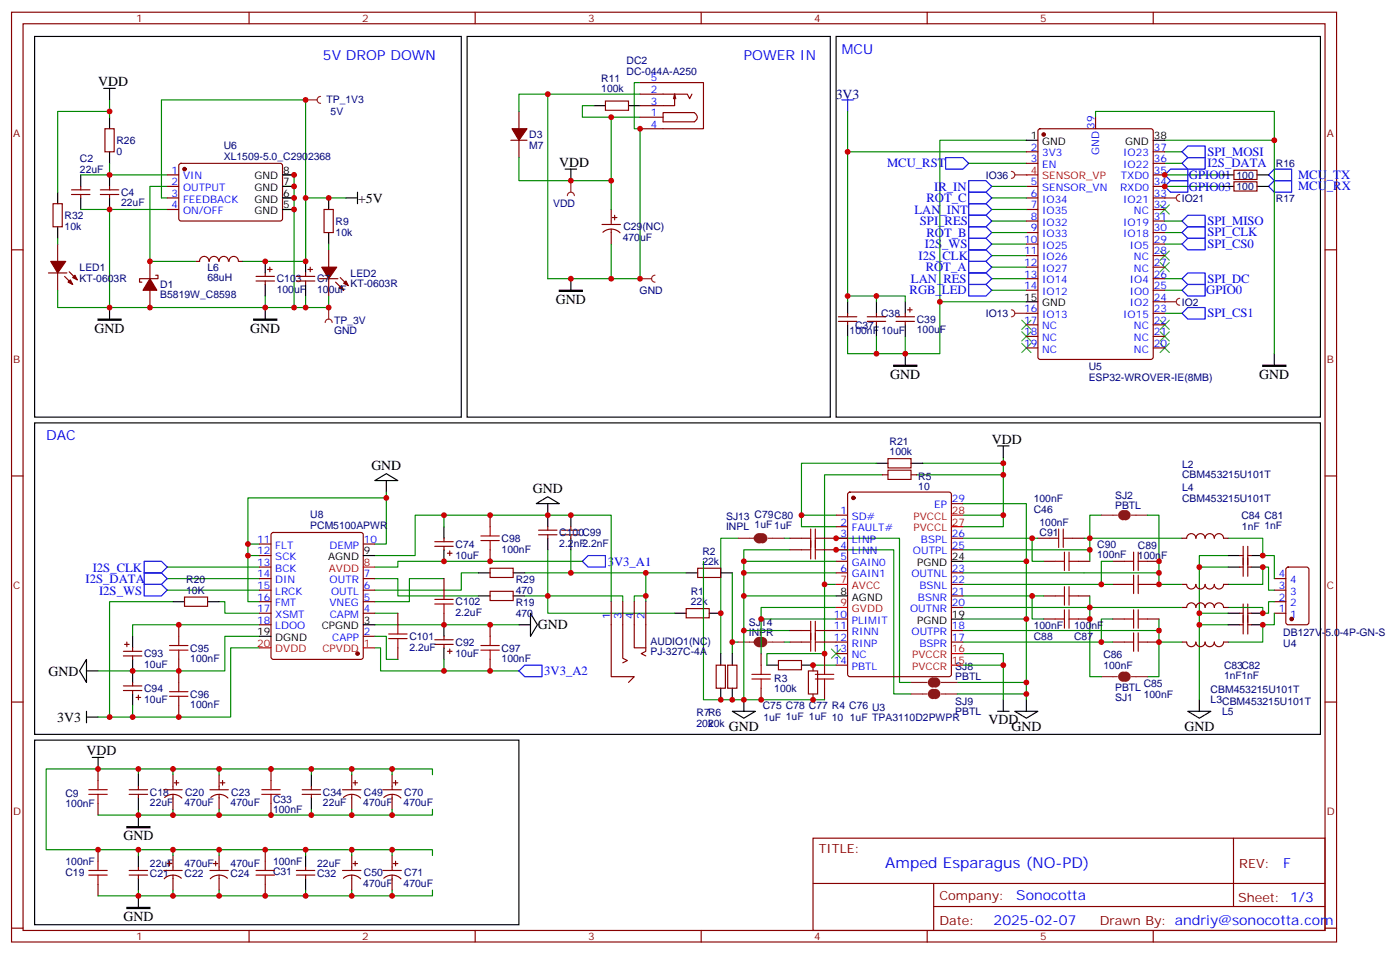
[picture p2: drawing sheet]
<svg xmlns="http://www.w3.org/2000/svg" width="428mm" height="292mm" viewBox="0 0 428 292" stroke-linecap="round" stroke-linejoin="round" font-family="sans-serif">
<g fill="none" stroke="#870000" stroke-width=".35">
<path d="M3.5 3.7h405.4v284.4h-405.4zM7.1 7.3h398.2v277.3h-398.2zM76.2 3.7v3.6M145.3 3.7v3.6M214.5 3.7v3.6M283.6 3.7v3.6M352.8 3.7v3.6M158.7 34.1v5.3M185.2 30.9h7.1v2.8h-7.1zM21.9 59.5h5.6M21.9 58.1h5.6M24.7 57v1.1"/>
<path d="M24.7 59.5v1M30.7 59.5h5.6M30.7 58.1h5.6M33.5 57v1.1M33.5 59.5v1M156.3 42.9h4.9M158.7 42.9v5.3M3.5 76.4h3.6M60 79.9h1M61.1 79.9a1.41 1.41 0 0 1 1.4-1.5 1.41 1.41 0 0 1 1.4 1.5M64.1 79.9a1.41 1.41 0 0 1 1.4-1.5 1.41 1.41 0 0 1 1.4 1.5M67.1 79.9a1.41 1.41 0 0 1 1.4-1.5 1.41 1.41 0 0 1 1.4 1.5"/>
<path d="M70.1 79.9a1.41 1.41 0 0 1 1.4-1.5 1.41 1.41 0 0 1 1.4 1.5M73 79.9h1.1M184.1 68.7h5.7M184.4 71a3.8 3.8 0 0 1 5.3 .2M187 64.1v4.6M187 70.1v4.5M187.3 66.5h1.4M188 65.8v1.4M405.3 76.4h3.6M3.5 145.6h3.6M405.3 145.6h3.6M3.5 214.7h3.6"/>
<path d="M405.3 214.7h3.6M30 235.2v3.5M52.9 236.9v4.6M53.3 239.4h1.4M54 238.7v1.4M67 236.9v4.6M67.4 239.4h1.4M68.1 238.7v1.4M82.9 235.2v3.5M30 245.7v3.6M30 259.9v3.5M39.5 241.5h5.7"/>
<path d="M39.5 242.9h5.7M42.3 240.5v1M42.3 242.9v1.1M50.1 241.5h5.6M50.4 243.9a3.8 3.8 0 0 1 5.2 .2M52.9 242.9v4.6M64.2 241.5h5.6M64.5 243.9a3.8 3.8 0 0 1 5.2 .2M67 242.9v4.6M81.1 259.9v3.5M82.9 245.7v3.6M92.4 241.5h5.7"/>
<path d="M92.4 242.9h5.7M95.2 240.5v1M95.2 242.9v1.1M248.7 256.3h156.6v28.3h-156.6zM377.3 256.4v20.8M30 270.4v3.6M39.5 266.2h5.7M39.5 267.6h5.7M42.3 265.1v1.1M42.3 267.6v1.1M50.1 266.2h5.6M51.2 264.1h1.4"/>
<path d="M51.9 263.4v1.4M52.9 261.6v4.6M52.9 267.6v4.6M55.5 268.6a3.8 3.8 0 0 0-5.3 .2M64.2 266.2h5.6M65.3 264.1h1.4M66 263.4v1.4M67 261.6v4.6M67 267.6v4.6M69.6 268.6a3.8 3.8 0 0 0-5.3 .2M81.1 270.4v3.6M90.7 266.2h5.6"/>
<path d="M90.7 267.6h5.6M93.5 265.1v1.1M93.5 267.6v1.1M248.7 270.2h156.5M285.6 277.2h119.6M285.6 270.2v14.1M3.5 283.8h3.6M76.2 284.6v3.5M145.3 284.6v3.5M214.5 284.6v3.5M283.6 284.6v3.5M352.8 284.6v3.5"/>
<path d="M405.3 283.8h3.6"/>
</g>
<g fill="none" stroke="#000" stroke-width=".35">
<path d="M10.6 11.1h130.5v116.5h-130.5zM142.9 11.1h111.1v116.5h-111.1zM181.7 32.3h3.5M192.3 32.3h3.5M24.7 53.5v3.5M33.5 53.5v3.5M172.9 51.7h3.5M174.6 51.7v3.5M24.7 60.5v3.6M33.5 60.5v3.6M33.5 94.1v3.5M81.1 94.1v3.5"/>
<path d="M174.6 85.2v3.6M10.6 226.3h148.1v56.5h-148.1zM28.2 231.6h3.5M30 231.6v3.6M42.3 236.9v3.6M95.2 236.9v3.6M42.3 244v3.5M42.3 249.3v3.5M95.2 244v3.5M42.3 261.6v3.5M42.3 268.7v3.5M42.3 274v3.5"/>
<path d="M93.5 261.6v3.5M93.5 268.7v3.5"/>
</g>
<g fill="none" stroke="#008700" stroke-width=".35">
<path d="M33.5 30.6v1.7M167.6 28.8h-8.9v5.3M195.8 25.3h-1.8v14.1h1.8v45.8h-28.2v-56.4h28.2M195.8 35.8h-8.8v19.4M51.2 57h-5.3v22.9h14.1M90 53.5v40.6M158.7 48.2v7h28.3M187 55.2v8.9M33.5 64.1v30h47.6M93.5 60.5v19.4h-19.4M187 74.6v10.6M81.1 90.5v3.6"/>
<path d="M93.5 90.5v3.6h-12.4M42.3 235.2v1.7M52.9 236.9v-1.7h-38.8v24.7h28.2v1.7M52.9 235.2h14.1v1.7M67 235.2h28.2v1.7M42.3 259.9h10.6v1.7M42.3 247.5v1.8M52.9 247.5v1.8h-22.9M52.9 259.9h14.1v1.7M67 247.5v1.8h-14.1M67 259.9h26.5v1.7M95.2 247.5v1.8h-28.2"/>
<path d="M42.3 272.2v1.8h-12.3M52.9 272.2v1.8h-10.6M67 272.2v1.8h-14.1M93.5 272.2v1.8h-26.5"/>
</g>
<path d="M30 97.6h7v.3h-7zM77.6 97.6h7.1v.3h-7.1zM171.1 88.8h7.1v.3h-7.1zM38.8 252.8h7.1v.4h-7.1zM38.8 277.5h7.1v.3h-7.1z" fill="#000" stroke="#000" stroke-width=".35"/>
<path d="M156.6 39.4h4.6l-2.5 3.5z" fill="#870000" stroke="#870000" stroke-width=".35"/>
<g fill="none" stroke="#a10000" stroke-width=".35">
<path d="M30 238.7v2.8M82.9 238.7v2.8M27.2 242.9h5.6M27.2 241.5h5.6M30 242.9v2.8M80.1 242.9h5.6M80.1 241.5h5.6M82.9 242.9v2.8M27.2 266.2h5.6M27.2 267.6h5.6M30 263.4v2.8M30 267.6v2.8"/>
<path d="M78.3 266.2h5.7M78.3 267.6h5.7M81.1 263.4v2.8M81.1 267.6v2.8"/>
</g>
<path d="M195.8 85.2h3.5M200.4 84.2a1.06 1.06 0 0 0-1.1 1 1.06 1.06 0 0 0 1.1 1.1" fill="none" stroke="#8c2424" stroke-width=".35"/>
<circle cx="195.8" cy="85.2" r=".18" fill="#8c2424"/>
<g fill="none" stroke="#00f" stroke-width=".35">
<path d="M257.5 30.6h3.6M259.3 30.6v3.5M289.3 48.2h5.3l1.7 1.8-1.7 1.7h-5.3zM356.3 53.5l1.8-1.8h5.3v3.5h-5.3zM358.1 55.2h5.3v3.6h-5.3l-1.8-1.8zM361.6 46.4l1.8-1.7h5.3v3.5h-5.3zM361.6 50l1.8-1.8h5.3v3.5h-5.3zM388.1 53.5l1.7-1.8h5.3v3.5h-5.3zM389.8 55.2h5.3v3.6h-5.3l-1.7-1.8zM296.3 65.8h5.3l1.8 1.8-1.8 1.8h-5.3zM296.3 76.4h5.3l1.8 1.8-1.8 1.7h-5.3zM296.3 72.9h5.3l1.8 1.7-1.8 1.8h-5.3z"/>
<path d="M296.3 62.3h5.3l1.8 1.8-1.8 1.7h-5.3zM361.6 74.6l1.8-1.7h5.3v3.5h-5.3zM361.6 71.1l1.8-1.7h5.3v3.5h-5.3zM361.6 67.6l1.8-1.8h5.3v3.6h-5.3zM296.3 87h5.3l1.8 1.8-1.8 1.7h-5.3zM296.3 83.5h5.3l1.8 1.7-1.8 1.8h-5.3zM361.6 85.2l1.8-1.7h5.3v3.5h-5.3zM361.6 95.8l1.8-1.7h5.3v3.5h-5.3zM361.6 88.8l1.8-1.8h5.3v3.5h-5.3z"/>
</g>
<g fill="none" stroke="#008700" stroke-width=".35">
<path d="M259.3 34.1v12.3h54.7M335.1 35.8v-1.7h54.7v74.1M24.7 53.5h26.5M86.4 53.5h3.6M86.4 57h3.6M259.3 46.4v45.9M296.3 50h17.7M314 42.9h-26.5v49.4M356.3 46.4h5.3M356.3 53.5h17.6M356.3 57h17.6M356.3 42.9h33.5"/>
<path d="M356.3 50h5.3M24.7 64.1h26.5M49.4 60.5h1.8M86.4 60.5h3.6M86.4 64.1h3.6M303.4 78.2h10.6M303.4 74.6h10.6M303.4 67.6h10.6M303.4 64.1h10.6M356.3 74.6h5.3M356.3 71.1h5.3M356.3 67.6h5.3"/>
<path d="M259.3 90.5h8.8v1.8M268.1 90.5h8.8v1.8M303.4 85.2h10.6M303.4 88.8h10.6M314 92.3h-26.5v15.9h-10.6v-5.3M356.3 85.2h5.3M356.3 88.8h5.3M356.3 95.8h5.3M259.3 102.9v5.3h8.8M268.1 102.9v5.3h8.8"/>
</g>
<g fill="none" stroke="#000" stroke-width=".35">
<path d="M255.8 11.1h148.1v116.5h-148.1zM314 42.9h3.5M352.8 42.9h3.5M373.9 53.5h3.6M373.9 57h3.6M384.5 53.5h3.6M384.5 57h3.6M259.3 92.3v3.5M259.3 99.3v3.6M268.1 92.3v3.5M268.1 99.3v3.6M276.9 92.3v3.5"/>
<path d="M276.9 99.3v3.6M314 92.3h3.5M276.9 108.2v3.5M389.8 108.2v3.5"/>
</g>
<g fill="none" stroke="#870000" stroke-width=".35">
<path d="M317.7 39.6l.5-.2h33.9l.6 .4 .1 69.4-.5 .7h-34.1l-.6-.4-.1-69.4zM335.1 35.8v3.6M314 46.4h3.5M314 50h3.5M314 57h3.5M352.8 46.4h3.5M352.8 50h3.5M352.8 53.5h3.5M352.8 57h3.5M377.5 52.1h7v2.8h-7zM377.5 55.6h7v2.8h-7zM314 60.5h3.5"/>
<path d="M314 64.1h3.5M314 67.6h3.5M314 71.1h3.5M314 74.6h3.5M314 78.2h3.5M352.8 60.5h3.5M352.8 64.1h3.5M352.8 67.6h3.5M352.8 71.1h3.5M352.8 74.6h3.5M352.8 78.2h3.5M256.5 98.3h5.6"/>
<path d="M256.5 96.9h5.6M259.3 95.8v1.1M259.3 98.3v1M265.3 98.3h5.6M265.3 96.9h5.6M268.1 95.8v1.1M268.1 98.3v1M274.1 98.3h5.7M274.1 96.9h5.7M276.9 95.8v1.1M276.9 98.3v1M277.6 94.8h1.4"/>
<path d="M278.3 94.1v1.4M314 81.7h3.5M314 85.2h3.5M314 88.8h3.5M314 95.8h3.5M314 99.3h3.5M352.8 81.7h3.5M352.8 85.2h3.5M352.8 88.8h3.5M352.8 92.3h3.5M352.8 95.8h3.5M352.8 99.3h3.5"/>
<path d="M314 102.9h3.5M314 106.4h3.5M352.8 102.9h3.5M352.8 106.4h3.5"/>
</g>
<g fill="none" stroke="#3c3" stroke-width=".35">
<path d="M354.9 62.7l2.8 2.8M354.9 76.8l2.8 2.8M357.7 62.7l-2.8 2.8M357.7 76.8l-2.8 2.8M312.6 97.9l2.8 2.9M315.4 97.9l-2.8 2.9M354.9 97.9l2.8 2.9M354.9 80.3l2.8 2.8M357.7 97.9l-2.8 2.9M357.7 80.3l-2.8 2.8M312.6 105l2.8 2.8M312.6 101.5l2.8 2.8"/>
<path d="M315.4 105l-2.8 2.8M315.4 101.5l-2.8 2.8M354.9 101.5l2.8 2.8M354.9 105l2.8 2.8M357.7 101.5l-2.8 2.8M357.7 105l-2.8 2.8"/>
</g>
<path d="M273.4 111.7h7.1v.3h-7.1zM386.3 111.7h7v.3h-7z" fill="#000" stroke="#000" stroke-width=".35"/>
<path d="M314 53.5h3.5" fill="none" stroke="#f00" stroke-width=".35"/>
<circle cx="319.3" cy="41.1" r=".53" fill="#870000" stroke="#870000" stroke-width=".35"/>
<path d="M93.5 30.6h3.5M98.1 29.5a1.06 1.06 0 0 0-1.1 1.1 1.06 1.06 0 0 0 1.1 1" fill="none" stroke="#8c2424" stroke-width=".35"/>
<circle cx="93.5" cy="30.6" r=".18" fill="#8c2424"/>
<path d="M100.5 60.5v3.6M100.5 71.1v3.5" fill="none" stroke="#000" stroke-width=".35"/>
<path d="M99.1 64.1h2.9v7h-2.9zM100.5 76.4v5.3M97.7 85.2h5.7M100.5 85.2v5.3M102.7 86.3l2.4 2.5M104.1 84.9l2.4 2.4" fill="none" stroke="#870000" stroke-width=".35"/>
<g fill="#870000" stroke="#870000" stroke-width=".35">
<path d="M103.7 88.1l.7-.8 .7 1.5z"/>
<path d="M105.8 85.9l.7 1.4-1.4-.7z"/>
<path d="M98.4 81.7h4.6l-2.5 3.5z"/>
</g>
<path d="M99.5 98.6a1.06 1.06 0 0 1 1-1 1.06 1.06 0 0 1 1.1 1M100.5 94.1v3.5" fill="none" stroke="#8c2424" stroke-width=".35"/>
<circle cx="100.5" cy="94.1" r=".18" fill="#8c2424"/>
<g fill="none" stroke="#008700" stroke-width=".35">
<path d="M33.5 34.1h-15.9v24.7M33.5 32.3v3.5M181.7 32.3h-3.5v3.5h8.8M33.5 50v3.5M303.4 57h10.6M17.6 72.9v1.7M49.4 60.5v-29.9h44.1v29.9h12.3M93.5 60.5v19.4M100.5 74.6v1.8M17.6 88.8v5.3h15.9M100.5 90.5v3.6h-7M95.2 235.2h12.4v1.7"/>
<path d="M107.6 235.2h12.3v1.7M119.9 235.2h12.4v1.7M93.5 259.9h14.1v1.7M107.6 247.5v1.8h-12.4M107.6 259.9h12.3v1.7M119.9 259.9h12.4v1.7M119.9 247.5v1.8M132.3 247.5v1.8h-24.7M107.6 272.2v1.8h-14.1M119.9 272.2v1.8h-12.3M132.3 272.2v1.8h-12.4"/>
</g>
<path d="M31.7 27h3.6M33.5 27v3.6M33.5 35.8v3.6M17.6 58.8v3.5M33.5 46.4v3.6M17.6 69.4v3.5" fill="none" stroke="#000" stroke-width=".35"/>
<g fill="none" stroke="#870000" stroke-width=".35">
<path d="M32.1 39.4h2.8v7h-2.8zM195.8 25.3h19.4v14.1h-19.4M195.8 28.8h14.5l.7 1.4 .7-1.4M195.8 35.8h7M202.8 34.4h9.6l.3 .3a1.39 1.39 0 0 1 .3 2l-.6 .6h-9.6zM206.4 28.8v3.5h-10.6M206.4 28.8l-.4 1.4M206.4 28.8l.3 1.4M16.2 62.3h2.8v7.1h-2.8zM17.6 74.6v5.3M14.8 83.5h5.7M17.6 83.5v5.3"/>
<path d="M19.8 84.5l2.4 2.5M21.2 83.1l2.4 2.5M389.8 177h3.5M393.6 173.6l.5-.2h5.6l.6 .5 .1 16.5-.5 .6-5.8 .1-.7-.5-.1-16.5zM389.8 187.5h3.5M389.8 184h3.5M389.8 180.5h3.5M107.6 236.9v4.6M107.9 239.4h1.5M108.7 238.7v1.4M119.9 236.9v4.6M120.3 239.4h1.4"/>
<path d="M121 238.7v1.4M104.8 241.5h5.6M105.1 243.9a3.8 3.8 0 0 1 5.2 .2M107.6 242.9v4.6M117.1 241.5h5.7M117.4 243.9a3.8 3.8 0 0 1 5.2 .2M119.9 242.9v4.6M104.8 266.2h5.6M105.1 268.6a3.8 3.8 0 0 1 5.2 .2M107.6 261.6v4.6M107.6 267.6v4.6M107.9 264.1h1.5"/>
<path d="M108.7 263.4v1.4M117.1 266.2h5.7M117.4 268.6a3.8 3.8 0 0 1 5.2 .2M119.9 261.6v4.6M119.9 267.6v4.6M120.3 264.1h1.4M121 263.4v1.4"/>
</g>
<path d="M296.3 55.2h5.3l1.8 1.8-1.8 1.8h-5.3z" fill="none" stroke="#00f" stroke-width=".35"/>
<g fill="#870000" stroke="#870000" stroke-width=".35">
<path d="M20.8 86.3l.7-.7 .7 1.4z"/>
<path d="M22.9 84.2l.7 1.4-1.4-.7z"/>
<path d="M15.5 79.9h4.6l-2.5 3.6z"/>
<circle cx="395.1" cy="189.3" r=".53"/>
</g>
<path d="M309.4 94.8a1.06 1.06 0 0 1 1 1 1.06 1.06 0 0 1-1 1.1M310.4 95.8h3.6" fill="none" stroke="#8c2424" stroke-width=".35"/>
<circle cx="314" cy="95.8" r=".18" fill="#8c2424"/>
<path d="M356.3 92.3h3.5M360.9 91.2a1.06 1.06 0 0 0-1.1 1.1 1.06 1.06 0 0 0 1.1 1" fill="none" stroke="#8c2424" stroke-width=".35"/>
<circle cx="356.3" cy="92.3" r=".18" fill="#8c2424"/>
<path d="M173.6 59.8a1.06 1.06 0 0 1 1-1 1.06 1.06 0 0 1 1.1 1M174.6 55.2v3.6" fill="none" stroke="#8c2424" stroke-width=".35"/>
<circle cx="174.6" cy="55.2" r=".18" fill="#8c2424"/>
<g fill="none" stroke="#870000" stroke-width=".35">
<path d="M45.9 79.9v5.3M45.9 88.8v5.3M47.6 84.2h.7v1h-5.6v1.1h.7M149.9 157.6v3.5M255.8 157.6h3.5M259.5 150.7l.5-.2h30.3l.7 .4v55.3l-.4 .7h-30.6l-.7-.4v-55.3zM269.9 145.2h1.7M271.6 140.3h7.1v2.8h-7.1zM271.6 143.8h7.1v2.8h-7.1zM278.7 145.2h1.8M291 154h3.6M79.4 173.4h3.5"/>
<path d="M79.4 169.9h3.5M79.4 177h3.5M79.4 166.4h3.5M83.1 163l.5-.2h26.8l.5 .2 .2 .5v37.4l-.2 .5-.5 .2h-26.8l-.5-.2-.2-.5v-37.4zM111.1 177h3.6M111.1 166.4h3.6M133 167.1h5.6M133 165.7h5.6M135.8 164.6v1.1M135.8 167.1v1M135.8 177v3.5M136.9 169.2h1.4"/>
<path d="M137.6 168.5v1.4M149.9 173.8h7.1v2.8h-7.1zM149.9 168.1v3.6M164.7 163.5h5.7M164.7 162.1h5.7M167.6 161.1v1M167.6 163.5v1.1M171.8 163.5h5.6M171.8 162.1h5.6M174.6 161.1v1M174.6 163.5v1.1M213.4 173.8h7.1v2.8h-7.1z"/>
<path d="M241.7 164.6h3.5M241.7 168.1h3.5M252.2 164.6h7.1M252.2 168.1h7.1M255.8 171.7h3.5M255.8 161.1h3.5M255.8 175.2h3.5M291 164.6h3.6M291 168.1h3.6M291 178.7h3.6M291 175.2h3.6M317.5 164.6h3.5"/>
<path d="M319.3 171.7h3.5M328.1 164.6h3.5M329.8 171.7h3.6M340.4 178.7h3.6M340.4 171.7h3.6M351 178.7h3.5M351 171.7h3.5M379.2 173.4h1.1M379.2 169.9h1.1M380.3 167.1v9.1M381.7 167.1v9.1M381.7 173.4h1.1"/>
<path d="M381.7 169.9h1.1M37.7 199.2h5.7M38.1 197.1h1.4M38.8 196.4v1.4M40.6 198.1v1.1M54.7 191.1v3.5M56.4 182.6h7.1v2.8h-7.1zM79.4 187.5h3.5M79.4 191.1h3.5M79.4 184h3.5M79.4 180.5h3.5M111.1 187.5h3.6"/>
<path d="M111.1 194.6h3.6M111.1 184h3.6M111.1 180.5h3.6M121.7 187.5v3.6M121.7 198.1v3.5M133 197.1h5.6M133 195.7h5.6M135.8 187.5v3.6M135.8 194.6v1.1M135.8 197.1v1M136.9 199.2h1.4M137.6 198.5v1.4"/>
<path d="M149.9 180.8h7.1v2.9h-7.1zM149.9 191.1v3.5M187 184v22.9h7l-1.7 1.8M190.5 184v17.3l1.4 .7-1.4 .7M194 184v14.1h3.6M197.6 184v15.2l-1.5 .7 1.5 .7M209.9 186.1h7.1v2.8h-7.1zM232.8 199.9v3.5M241.7 196.4h3.5M241.7 192.8h3.5M252.2 199.9v3.5M252.2 196.4h7.1"/>
<path d="M252.2 192.8h7.1M255.8 189.3h3.5M255.8 199.9h3.5M291 196.4h3.6M291 192.8h3.6M291 182.2h3.6M291 185.8h3.6M319.3 189.3h3.5M319.3 182.2h3.5M329.8 189.3h3.6M329.8 182.2h3.6M340.4 196.4h3.6"/>
<path d="M340.4 189.3h3.6M351 196.4h3.5M351 189.3h3.5M379.2 187.5h1.1M379.2 191.1h1.1M380.3 184.7v9.2M381.7 184.7v9.2M381.7 187.5h1.1M381.7 191.1h1.1M37.7 200.6h5.7M37.7 211.2h5.7M37.7 209.8h5.7"/>
<path d="M40.6 200.6v1M40.6 208.7v1.1M40.6 211.2v1M41.6 213.3h1.4M42.3 212.6v1.4M54.7 201.6v7.1M54.7 215.8v3.5M149.9 201.6v3.6M219.1 203.4h2.8v7.1h-2.8zM222.6 203.4h2.8v7.1h-2.8zM232.8 210.5v3.5M238.1 202h7.1v2.8h-7.1z"/>
<path d="M247.3 205.2h2.8v7h-2.8zM248.7 203.4v1.8M248.7 212.2v1.8M252.2 210.5v3.5M255.8 203.4h3.5"/>
</g>
<g fill="#870000" stroke="#870000" stroke-width=".35">
<path d="M45.9 85.2l2.1 3.6h-4.3z"/>
<circle cx="261.1" cy="152.3" r=".53"/>
<circle cx="109.4" cy="199.9" r=".53"/>
</g>
<g fill="none" stroke="#008700" stroke-width=".35">
<path d="M306.9 139.9v5.3h-26.4M118.2 150.5v15.9h-3.5M118.2 152.3h-42.4v14.1h3.6M135.8 157.6v3.5M255.8 157.6h-10.6v3.5h10.6M268.1 141.7h-22.9v15.9M269.9 145.2h-17.7v33.5h3.6M282.2 141.7h24.7M294.6 154h19.4v17.7M294.6 157.6h12.3M306.9 145.2v15.9h-12.3M336.9 157.6h-3.5v7h-1.8"/>
<path d="M351 157.6h3.5v17.6M51.2 177h28.2M51.2 173.4h28.2M75.8 166.4v17.6h3.6M75.8 169.9h3.6M114.7 177h7v5.2h24.7M114.7 169.9h12.3v-12.3h60v26.4M135.8 177h-10.6v7h-10.5M146.4 175.2h-5.3v5.3h-26.4M167.6 168.1v14.1h-7.1M174.6 168.1v7.1h-14.1M174.6 175.2h23v8.8"/>
<path d="M178.2 171.7h-56.5v1.7h-7M197.6 175.2h12.3M215.2 171.7v42.3h12.3M224 175.2v21.2M225.8 164.6h-5.3v35.3M227.5 171.7h28.3M227.5 175.2h28.3M239.9 164.6h1.8M241.7 168.1h-14.2v45.9h24.7M252.2 178.7v21.2h-17.6v3.5M255.8 164.6h19.4v44.1h3.5M255.8 168.1h17.6v44.1h5.3"/>
<path d="M294.6 175.2h59.9v3.5h7.1M294.6 178.7h45.8M294.6 171.7h19.4v17.6M294.6 164.6h22.9M315.7 164.6v7.1h3.6M333.4 168.1v3.6M340.4 171.7h-3.5v7M361.6 164.6h-28.2v3.5h-38.8M366.9 173.4v14.1M375.7 169.9h-8.8v3.5h8.8M375.7 178.7h10.6v-5.3h1.8v7.1h1.7M375.7 164.6h10.6v5.3h3.5v7.1"/>
<path d="M51.2 180.5h28.2M52.9 184h-19.4v35.3M67 184h1.8v3.5h10.6M79.4 191.1h-38.8v3.5M79.4 194.6h-10.6v10.6h-38.8M79.4 198.1h-8.8v21.2h-40.6M114.7 191.1h44M114.7 198.1h1.7v7.1h42.3M114.7 194.6h3.5v7h3.5M114.7 187.5h7M190.5 184v-1.8h-22.9v5.3h38.8M197.6 182.2h-3.6v1.8"/>
<path d="M225.8 196.4h-1.8v3.5M227.5 182.2h28.3M227.5 192.8h14.2M232.8 189.3h23M239.9 196.4h1.8M255.8 185.8h-23v14.1M294.6 196.4h45.8M294.6 189.3h19.4v24.7M294.6 199.9h12.3v14.1M294.6 192.8h59.9M294.6 182.2h24.7M315.7 182.2v7.1h3.6"/>
<path d="M333.4 182.2v3.6h-38.8M340.4 189.3h-3.5v7.1M354.5 192.8v14.1h-3.5M354.5 189.3v3.5M361.6 185.8h-28.2v21.1h3.5M366.9 191.1v22.9M375.7 187.5h-8.8v3.6h8.8M389.8 184h-1.7v3.5h-1.8v-1.7h-10.6M389.8 187.5v3.6h-3.5v5.3h-10.6M40.6 215.8v3.5M135.8 201.6v3.6M248.7 203.4h7.1"/>
<path d="M292.8 208.7h21.2M292.8 212.2h21.2M294.6 203.4h12.3"/>
</g>
<g fill="none" stroke="#000" stroke-width=".35">
<path d="M10.6 129.3h393.3v95.3h-393.3zM305.2 136.4h3.5M306.9 136.4v3.5M114.7 147l3.5-2.1 3.5 2.1zM118.2 147v3.5M164 154l3.6-2.1 3.5 2.1zM167.6 154v7.1M174.6 157.6v3.5M268.1 141.7h3.5M278.7 141.7h3.5M111.1 169.9h3.6M135.8 161.1v3.5"/>
<path d="M135.8 168.1v3.6M146.4 175.2h3.5M157 175.2h3.5M167.6 164.6v3.5M174.6 164.6v3.5M209.9 175.2h3.5M220.5 175.2h3.5M291 171.7h3.6M375.7 173.4h3.5M375.7 169.9h3.5M382.8 173.4h3.5M382.8 169.9h3.5"/>
<path d="M40.6 194.6v3.5M52.9 184h3.5M63.5 184h3.5M79.4 194.6h3.5M111.1 191.1h3.6M135.8 191.1v3.5M135.8 198.1v3.5M146.4 182.2h3.5M157 182.2h3.5M158.7 191.1h3.6M162.3 187.5l2.1 3.6-2.1 3.5zM206.4 187.5h3.5"/>
<path d="M217 187.5h3.5M220.5 199.9v3.5M224 199.9v3.5M255.8 182.2h3.5M291 189.3h3.6M375.7 187.5h3.5M375.7 191.1h3.5M382.8 187.5h3.5M382.8 191.1h3.5M26.5 201.6v7.1l-2.2-3.5zM26.5 205.2h3.5M26.5 219.3h3.5"/>
<path d="M26.5 217.5v3.6M40.6 201.6v7.1M40.6 212.2v3.6M220.5 210.5v3.5M224 217.5h7.1l-3.6 2.1zM224 210.5v3.5M227.5 214v3.5M234.6 203.4h3.5M245.2 203.4h3.5M305.2 217.5h3.5M306.9 214v3.5M310.4 217.5h7.1l-3.5 2.1z"/>
<path d="M314 214v3.5M363.4 217.5h7l-3.5 2.1zM366.9 214v3.5"/>
</g>
<path d="M343.6 156.8a.71 .71 0 0 0-.7 .8 .71 .71 0 0 0 .7 .7M344.3 156.8a.71 .71 0 0 1 .7 .8 .71 .71 0 0 1-.7 .7M232.5 163.9a.76 .76 0 0 0-1.1 .7 .76 .76 0 0 0 1.1 .7M233.2 163.9a.71 .71 0 0 1 .7 .7 .71 .71 0 0 1-.7 .7M232.5 195.7a.76 .76 0 0 0-1.1 .7 .76 .76 0 0 0 1.1 .7M233.2 195.7a.71 .71 0 0 1 .7 .7 .71 .71 0 0 1-.7 .7M285.4 211.5a.71 .71 0 0 0-.7 .7 .71 .71 0 0 0 .7 .7M285.4 208a.71 .71 0 0 0-.7 .7 .71 .71 0 0 0 .7 .7M286.1 211.5a.71 .71 0 0 1 .7 .7 .71 .71 0 0 1-.7 .7M286.1 208a.71 .71 0 0 1 .7 .7 .71 .71 0 0 1-.7 .7M343.6 206.2a.71 .71 0 0 0-.7 .7 .71 .71 0 0 0 .7 .7M344.3 206.2a.71 .71 0 0 1 .7 .7 .71 .71 0 0 1-.7 .7" fill="none" stroke="#8c2424" stroke-width="1.8"/>
<g fill="none" stroke="#8c2424" stroke-width=".35">
<path d="M360.9 59.5a1.06 1.06 0 0 0-1.1 1 1.06 1.06 0 0 0 1.1 1.1M356.3 60.5h3.5M336.9 157.6h4.9M346.1 157.6h4.9M225.8 164.6h4.9M231.4 164.6h2.5M234.9 164.6h5M225.8 196.4h4.9M231.4 196.4h2.5M234.9 196.4h5M278.7 212.2h4.9M278.7 208.7h4.9"/>
<path d="M287.9 212.2h4.9M287.9 208.7h4.9M336.9 206.9h4.9M346.1 206.9h4.9"/>
</g>
<path d="M44.1 175.2h5.3l1.8 1.8-1.8 1.7h-5.3zM44.1 178.7h5.3l1.8 1.8-1.8 1.7h-5.3zM44.1 171.7h5.3l1.8 1.7-1.8 1.8h-5.3zM178.2 171.7l1.7-1.8h5.3v3.5h-5.3zM158.7 205.2l1.8-1.8h5.3v3.5h-5.3z" fill="none" stroke="#00f" stroke-width=".35"/>
<g fill="none" stroke="#a10000" stroke-width=".35">
<path d="M147.1 165.3h5.7M147.1 163.9h5.7M149.9 161.1v2.8M149.9 165.3v2.8M245.2 164.6h2.8M245.2 168.1h2.8M248 161.8v9.2M249.4 164.6h2.8M249.4 161.8v9.2M249.4 168.1h2.8M321 164.6h2.8M322.8 171.7h2.8"/>
<path d="M323.8 161.8v5.6M325.3 164.6h2.8M325.3 161.8v5.6M325.6 168.8v5.7M325.6 179.4v5.7M327 168.8v5.7M327 179.4v5.7M327 171.7h2.8M344 178.7h2.8M344 171.7h2.8M346.8 168.8v5.7M346.8 175.9v5.6"/>
<path d="M348.2 168.8v5.7M348.2 175.9v5.6M348.2 178.7h2.8M348.2 171.7h2.8M51.9 198.8h5.6M51.9 197.4h5.6M54.7 194.6v2.8M54.7 198.8v2.8M118.9 193.9h5.6M118.9 195.3h5.6M121.7 191.1v2.8M121.7 195.3v2.8"/>
<path d="M133 183.3h5.6M133 184.7h5.6M135.8 180.5v2.8M135.8 184.7v2.8M147.1 198.8h5.7M147.1 197.4h5.7M149.9 194.6v2.8M149.9 198.8v2.8M245.2 196.4h2.8M245.2 192.8h2.8M248 190v9.2M249.4 196.4h2.8"/>
<path d="M249.4 190v9.2M249.4 192.8h2.8M322.8 189.3h2.8M322.8 182.2h2.8M325.6 186.5v5.6M327 189.3h2.8M327 182.2h2.8M327 186.5v5.6M344 196.4h2.8M344 189.3h2.8M346.8 186.5v5.6M346.8 193.5v5.7"/>
<path d="M348.2 196.4h2.8M348.2 186.5v5.6M348.2 193.5v5.7M348.2 189.3h2.8M51.9 212.9h5.6M51.9 211.5h5.6M54.7 208.7v2.8M54.7 212.9v2.9M230 206.2h5.7M230 207.6h5.7M232.8 203.4v2.8M232.8 207.6v2.9"/>
<path d="M249.4 206.2h5.7M249.4 207.6h5.7M252.2 203.4v2.8M252.2 207.6v2.9"/>
</g>
<path d="M254.4 198.5l2.8 2.8M257.2 198.5l-2.8 2.8" fill="none" stroke="#3c3" stroke-width=".35"/>
<path d="M291 157.6h3.6M111.1 173.4h3.6M255.8 178.7h3.5M291 161.1h3.6M79.4 198.1h3.5M111.1 198.1h3.6M255.8 185.8h3.5M291 199.9h3.6M291 203.4h3.6" fill="none" stroke="#f00" stroke-width=".35"/>
<circle cx="356.3" cy="60.5" r=".18" fill="#8c2424"/>
<path d="M309.4 52.4a1.06 1.06 0 0 1 1 1.1 1.06 1.06 0 0 1-1 1M310.4 53.5h3.6" fill="none" stroke="#8c2424" stroke-width=".35"/>
<circle cx="314" cy="53.5" r=".18" fill="#8c2424"/>
<g fill="none" stroke="#870000" stroke-width=".35">
<path d="M51.2 53.5h3.5M51.2 57h3.5M54.9 50.2l.5-.2h30.6l.4 .7v16.5l-.7 .4-30.6-.1-.4-.6v-16.2zM51.2 60.5h3.5M51.2 64.1h3.5M78.3 84.5h5.7M78.3 85.9h5.7M81.1 83.5v1M81.1 85.9v1.1M81.8 82.4h1.5M82.5 81.7v1.4M90.7 84.5h5.6"/>
<path d="M90.7 85.9h5.6M93.5 83.5v1M93.5 85.9v1.1M94.2 82.4h1.4M94.9 81.7v1.4M361.6 164.6h1.4a1.41 1.41 0 0 1 1.4-1.4 1.41 1.41 0 0 1 1.4 1.4 1.41 1.41 0 0 1 1.4-1.4 1.41 1.41 0 0 1 1.5 1.4 1.41 1.41 0 0 1 1.4-1.4 1.41 1.41 0 0 1 1.4 1.4 1.41 1.41 0 0 1 1.4-1.4 1.41 1.41 0 0 1 1.4 1.4h1.4M361.6 178.7h1.4a1.41 1.41 0 0 0 1.4 1.4 1.41 1.41 0 0 0 1.4-1.4 1.41 1.41 0 0 0 1.4 1.4 1.41 1.41 0 0 0 1.5-1.4 1.41 1.41 0 0 0 1.4 1.4 1.41 1.41 0 0 0 1.4-1.4 1.41 1.41 0 0 0 1.4 1.4 1.41 1.41 0 0 0 1.4-1.4h1.4M361.6 185.8h1.4a1.41 1.41 0 0 1 1.4-1.4 1.41 1.41 0 0 1 1.4 1.4 1.41 1.41 0 0 1 1.4-1.4 1.41 1.41 0 0 1 1.5 1.4 1.41 1.41 0 0 1 1.4-1.4 1.41 1.41 0 0 1 1.4 1.4 1.41 1.41 0 0 1 1.4-1.4 1.41 1.41 0 0 1 1.4 1.4h1.4M365.8 196.3a1.41 1.41 0 0 1-1.4 1.5 1.41 1.41 0 0 1-1.4-1.4h-1.4M368.7 196.3a1.41 1.41 0 0 1-1.5 1.5 1.41 1.41 0 0 1-1.4-1.4M371.5 196.3a1.41 1.41 0 0 1-1.4 1.5 1.41 1.41 0 0 1-1.4-1.4M374.3 196.3a1.41 1.41 0 0 1-1.4 1.5 1.41 1.41 0 0 1-1.4-1.4"/>
<path d="M374.3 196.4h1.4"/>
</g>
<circle cx="56.4" cy="51.7" r=".53" fill="#870000" stroke="#870000" stroke-width=".35"/>
<path d="M86.4 57h3.6M86.4 53.5h3.6M109.4 58.8v3.5M81.1 79.9v3.6M86.4 64.1h3.6M86.4 60.5h3.6M93.5 79.9v3.6M105.8 60.5h3.6M81.1 87v3.5M93.5 87v3.5" fill="none" stroke="#000" stroke-width=".35"/>
<path d="M303.4 60.5h10.6M303.4 71.1h10.6M303.4 81.7h10.6M354.5 196.4h7.1" fill="none" stroke="#008700" stroke-width=".35"/>
<path d="M296.3 58.8h5.3l1.8 1.7-1.8 1.8h-5.3zM296.3 79.9h5.3l1.8 1.8-1.8 1.8h-5.3zM296.3 69.4h5.3l1.8 1.7-1.8 1.8h-5.3z" fill="none" stroke="#00f" stroke-width=".35"/>
<g fill="#c00">
<circle cx="174.6" cy="85.2" r=".88"/>
<circle cx="174.6" cy="55.2" r=".88"/>
<circle cx="93.5" cy="79.9" r=".88"/>
<circle cx="187" cy="55.2" r=".88"/>
<circle cx="187" cy="85.2" r=".88"/>
<circle cx="187" cy="35.8" r=".88"/>
<circle cx="167.6" cy="28.8" r=".88"/>
<circle cx="81.1" cy="94.1" r=".88"/>
<circle cx="33.5" cy="94.1" r=".88"/>
<circle cx="90" cy="94.1" r=".88"/>
<circle cx="42.3" cy="249.3" r=".88"/>
<circle cx="42.3" cy="235.2" r=".88"/>
<circle cx="30" cy="235.2" r=".88"/>
<circle cx="52.9" cy="235.2" r=".88"/>
<circle cx="52.9" cy="249.3" r=".88"/>
<circle cx="30" cy="259.9" r=".88"/>
<circle cx="42.3" cy="259.9" r=".88"/>
<circle cx="52.9" cy="259.9" r=".88"/>
<circle cx="42.3" cy="274" r=".88"/>
<circle cx="52.9" cy="274" r=".88"/>
<circle cx="67" cy="259.9" r=".88"/>
<circle cx="81.1" cy="259.9" r=".88"/>
<circle cx="67" cy="274" r=".88"/>
<circle cx="81.1" cy="274" r=".88"/>
<circle cx="67" cy="249.3" r=".88"/>
<circle cx="82.9" cy="249.3" r=".88"/>
<circle cx="67" cy="235.2" r=".88"/>
<circle cx="82.9" cy="235.2" r=".88"/>
<circle cx="287.5" cy="92.3" r=".88"/>
<circle cx="389.8" cy="42.9" r=".88"/>
<circle cx="268.1" cy="90.5" r=".88"/>
<circle cx="268.1" cy="108.2" r=".88"/>
<circle cx="276.9" cy="108.2" r=".88"/>
<circle cx="259.3" cy="90.5" r=".88"/>
<circle cx="259.3" cy="46.4" r=".88"/>
<circle cx="356.3" cy="53.5" r=".88"/>
<circle cx="356.3" cy="57" r=".88"/>
<circle cx="90" cy="57" r=".88"/>
<circle cx="90" cy="60.5" r=".88"/>
<circle cx="90" cy="64.1" r=".88"/>
<circle cx="33.5" cy="53.5" r=".88"/>
<circle cx="33.5" cy="64.1" r=".88"/>
<circle cx="93.5" cy="94.1" r=".88"/>
<circle cx="100.5" cy="94.1" r=".88"/>
<circle cx="93.5" cy="30.6" r=".88"/>
<circle cx="100.5" cy="60.5" r=".88"/>
<circle cx="93.5" cy="60.5" r=".88"/>
<circle cx="93.5" cy="259.9" r=".88"/>
<circle cx="93.5" cy="274" r=".88"/>
<circle cx="95.3" cy="235.2" r=".88"/>
<circle cx="95.3" cy="249.3" r=".88"/>
<circle cx="33.5" cy="34.1" r=".88"/>
<circle cx="107.6" cy="235.2" r=".88"/>
<circle cx="119.9" cy="235.2" r=".88"/>
<circle cx="107.6" cy="259.9" r=".88"/>
<circle cx="119.9" cy="259.9" r=".88"/>
<circle cx="107.6" cy="249.3" r=".88"/>
<circle cx="119.9" cy="249.3" r=".88"/>
<circle cx="107.6" cy="274" r=".88"/>
<circle cx="119.9" cy="274" r=".88"/>
<circle cx="195.8" cy="85.2" r=".88"/>
<circle cx="195.8" cy="39.4" r=".88"/>
<circle cx="45.9" cy="79.9" r=".88"/>
<circle cx="45.9" cy="94.1" r=".88"/>
<circle cx="306.9" cy="141.7" r=".88"/>
<circle cx="386.3" cy="169.9" r=".88"/>
<circle cx="386.3" cy="173.4" r=".88"/>
<circle cx="386.3" cy="187.5" r=".88"/>
<circle cx="386.3" cy="191.1" r=".88"/>
<circle cx="306.9" cy="157.6" r=".88"/>
<circle cx="306.9" cy="145.2" r=".88"/>
<circle cx="245.2" cy="157.6" r=".88"/>
<circle cx="220.5" cy="214" r=".88"/>
<circle cx="220.5" cy="187.5" r=".88"/>
<circle cx="224" cy="196.4" r=".88"/>
<circle cx="224" cy="214" r=".88"/>
<circle cx="227.5" cy="171.7" r=".88"/>
<circle cx="227.5" cy="175.2" r=".88"/>
<circle cx="255.8" cy="164.6" r=".88"/>
<circle cx="255.8" cy="168.1" r=".88"/>
<circle cx="314" cy="212.2" r=".88"/>
<circle cx="314" cy="208.7" r=".88"/>
<circle cx="314" cy="171.7" r=".88"/>
<circle cx="248.7" cy="214" r=".88"/>
<circle cx="248.7" cy="203.4" r=".88"/>
<circle cx="333.4" cy="189.3" r=".88"/>
<circle cx="354.5" cy="171.7" r=".88"/>
<circle cx="252.2" cy="199.9" r=".88"/>
<circle cx="135.8" cy="171.7" r=".88"/>
<circle cx="333.4" cy="164.6" r=".88"/>
<circle cx="333.4" cy="168.1" r=".88"/>
<circle cx="232.8" cy="189.3" r=".88"/>
<circle cx="232.8" cy="214" r=".88"/>
<circle cx="227.5" cy="214" r=".88"/>
<circle cx="252.2" cy="178.7" r=".88"/>
<circle cx="227.5" cy="182.2" r=".88"/>
<circle cx="227.5" cy="192.8" r=".88"/>
<circle cx="366.9" cy="191.1" r=".88"/>
<circle cx="366.9" cy="187.5" r=".88"/>
<circle cx="366.9" cy="173.4" r=".88"/>
<circle cx="354.5" cy="196.4" r=".88"/>
<circle cx="354.5" cy="178.7" r=".88"/>
<circle cx="336.9" cy="196.4" r=".88"/>
<circle cx="354.5" cy="192.8" r=".88"/>
<circle cx="333.4" cy="185.8" r=".88"/>
<circle cx="315.7" cy="182.2" r=".88"/>
<circle cx="354.5" cy="175.2" r=".88"/>
<circle cx="336.9" cy="178.7" r=".88"/>
<circle cx="315.7" cy="164.6" r=".88"/>
<circle cx="306.9" cy="203.4" r=".88"/>
<circle cx="314" cy="189.3" r=".88"/>
<circle cx="197.6" cy="175.2" r=".88"/>
<circle cx="174.6" cy="175.2" r=".88"/>
<circle cx="174.6" cy="157.6" r=".88"/>
<circle cx="167.6" cy="157.6" r=".88"/>
<circle cx="167.6" cy="182.2" r=".88"/>
<circle cx="197.6" cy="182.2" r=".88"/>
<circle cx="40.6" cy="205.2" r=".88"/>
<circle cx="135.8" cy="191.1" r=".88"/>
<circle cx="118.2" cy="152.3" r=".88"/>
<circle cx="75.8" cy="169.9" r=".88"/>
<circle cx="75.8" cy="166.4" r=".88"/>
<circle cx="54.7" cy="205.2" r=".88"/>
<circle cx="54.7" cy="191.1" r=".88"/>
<circle cx="54.7" cy="219.3" r=".88"/>
<circle cx="40.6" cy="219.3" r=".88"/>
<circle cx="135.8" cy="205.2" r=".88"/>
<circle cx="135.8" cy="157.6" r=".88"/>
<circle cx="149.9" cy="205.2" r=".88"/>
<circle cx="149.9" cy="191.1" r=".88"/>
<circle cx="149.9" cy="171.7" r=".88"/>
<circle cx="149.9" cy="157.6" r=".88"/>
<circle cx="33.5" cy="219.3" r=".88"/>
<circle cx="90" cy="53.5" r=".88"/>
<circle cx="81.1" cy="79.9" r=".88"/>
</g>
<text font-size="4.6" fill="#00f" x="270.8" y="265.4">Amped Esparagus (NO-PD)</text>
<g font-size="4.2" fill="#00f">
<text x="257.5" y="16.4">MCU</text>
<text x="98.8" y="18.2">5V DROP DOWN</text>
<text x="227.5" y="18.2">POWER IN</text>
<text x="14.1" y="134.6">DAC</text>
<text x="392.5" y="265.6">F</text>
<text x="310.9" y="275.2">Sonocotta</text>
<text x="304" y="283">2025-02-07</text>
</g>
<g font-size="4.2">
<text x="30" y="26.3">VDD</text>
<text x="171.1" y="51">VDD</text>
<text x="109.5" y="62">+5V</text>
<text x="170" y="93">GND</text>
<text x="28.9" y="101.8">GND</text>
<text x="76.6" y="101.8">GND</text>
<text x="272.3" y="116">GND</text>
<text x="385.2" y="116">GND</text>
<text x="303.4" y="135.7">VDD</text>
<text x="113.6" y="143.8">GND</text>
<text x="163" y="150.8">GND</text>
<text x="164.6" y="192.5">GND</text>
<text x="14.8" y="206.6">GND</text>
<text x="17.5" y="220.7">3V3</text>
<text x="302.4" y="221.4">VDD</text>
<text x="223" y="223.6">GND</text>
<text x="309.4" y="223.6">GND</text>
<text x="362.3" y="223.6">GND</text>
<text x="26.5" y="230.9">VDD</text>
<text x="37.7" y="257">GND</text>
<text x="37.7" y="281.7">GND</text>
</g>
<text font-size="4.2" fill="#000080" x="255.7" y="30.3">3V3</text>
<g font-size="3.9" fill="#00f">
<text x="369.4" y="47.6">SPI_MOSI</text>
<text x="271.4" y="51.2">MCU_RST</text>
<text x="369.4" y="51.2">I2S_DATA</text>
<text x="285.8" y="58.3">IR_IN</text>
<text x="363.7" y="54.8">GPIO01</text>
<text x="363.7" y="58.3">GPIO03</text>
<text x="397.1" y="54.6">MCU_TX</text>
<text x="397.1" y="58.2">MCU_RX</text>
<text x="279.7" y="65.4">LAN_INT</text>
<text x="283.4" y="61.8">ROT_C</text>
<text x="281.4" y="68.9">SPI_RES</text>
<text x="369.4" y="68.9">SPI_MISO</text>
<text x="282.9" y="75.9">I2S_WS</text>
<text x="283.4" y="72.4">ROT_B</text>
<text x="369.4" y="76">SPI_CS0</text>
<text x="369.4" y="72.3">SPI_CLK</text>
<text x="281" y="79.4">I2S_CLK</text>
<text x="283.2" y="82.9">ROT_A</text>
<text x="278.7" y="86.5">LAN_RES</text>
<text x="369.4" y="86.4">SPI_DC</text>
<text x="278.2" y="90">RGB_LED</text>
<text x="369" y="90">GPIO0</text>
<text x="369.4" y="97">SPI_CS1</text>
<text x="185.9" y="173">3V3_A1</text>
<text x="26.2" y="178.2">I2S_DATA</text>
<text x="28.4" y="174.8">I2S_CLK</text>
<text x="30.3" y="181.9">I2S_WS</text>
<text x="166.5" y="206.5">3V3_A2</text>
</g>
<g font-size="3.9" fill="#800">
<text x="250.5" y="260.9">TITLE:</text>
<text x="379.1" y="265.6">REV:</text>
<text x="287.4" y="275.1">Company:</text>
<text x="378.7" y="275.7">Sheet: 1/3</text>
<text x="287.4" y="282.8">Date:</text>
<text x="336.4" y="282.9">Drawn By: andriy@sonocotta.com</text>
</g>
<g font-size="3.2" fill="#800">
<text x="41.6" y="6.7">1</text>
<text x="110.8" y="6.7">2</text>
<text x="179.9" y="6.7">3</text>
<text x="249.1" y="6.7">4</text>
<text x="318.2" y="6.7">5</text>
<text x="4.1" y="41.8">A</text>
<text x="405.9" y="41.8">A</text>
<text x="4.1" y="111">B</text>
<text x="405.9" y="111">B</text>
<text x="4.1" y="180.1">C</text>
<text x="405.9" y="180.1">C</text>
<text x="4.1" y="249.3">D</text>
<text x="405.9" y="249.3">D</text>
<text x="41.6" y="287.5">1</text>
<text x="110.8" y="287.5">2</text>
<text x="179.9" y="287.5">3</text>
<text x="249.1" y="287.5">4</text>
<text x="318.2" y="287.5">5</text>
</g>
<g font-size="3.2" fill="#000080">
<text x="191.7" y="22.9">DC-044A-A250</text>
<text x="191.7" y="19.7">DC2</text>
<text x="183.9" y="28.2">100k</text>
<text x="183.9" y="25">R11</text>
<text x="99.9" y="31.6">TP_1V3</text>
<text x="101.1" y="35.2">5V</text>
<text x="35.6" y="47.3">0</text>
<text x="35.6" y="44.1">R26</text>
<text x="68.5" y="45.7">U6</text>
<text x="161.9" y="45.5">M7</text>
<text x="161.9" y="42.3">D3</text>
<text x="24.5" y="52.9">22uF</text>
<text x="24.5" y="49.7">C2</text>
<text x="68.5" y="48.9">XL1509-5.0_C2902368</text>
<text x="390.3" y="51.1">R16</text>
<text x="37" y="59.9">C4</text>
<text x="301.6" y="54.6">IO36</text>
<text x="378.3" y="54.6">100</text>
<text x="378.3" y="58.1">100</text>
<text x="37" y="63.1">22uF</text>
<text x="169.2" y="63.4">VDD</text>
<text x="361.6" y="61.7">IO21</text>
<text x="390.3" y="61.6">R17</text>
<text x="19.8" y="70.3">10k</text>
<text x="19.8" y="67">R32</text>
<text x="102.7" y="68.7">R9</text>
<text x="190.7" y="70.4">C29(NC)</text>
<text x="102.7" y="72">10k</text>
<text x="190.5" y="73.7">470uF</text>
<text x="24.3" y="82.9">LED1</text>
<text x="63.4" y="82.8">L6</text>
<text x="24.3" y="86.1">KT-0603R</text>
<text x="49" y="88.1">D1</text>
<text x="63.4" y="86.1">68uH</text>
<text x="84.7" y="89.6">100uF</text>
<text x="84.7" y="86.3">C103</text>
<text x="97" y="89.6">100uF</text>
<text x="97" y="86.3">C7</text>
<text x="107.2" y="87.9">KT-0603R</text>
<text x="107.2" y="84.6">LED2</text>
<text x="195.7" y="89.9">GND</text>
<text x="49" y="91.3">B5819W_C8598</text>
<text x="361.6" y="93.4">IO2</text>
<text x="102.2" y="99.1">TP_3V</text>
<text x="261.6" y="100.5">C37</text>
<text x="269.5" y="97">C38</text>
<text x="280.5" y="101.9">100uF</text>
<text x="280.5" y="98.7">C39</text>
<text x="301.6" y="96.9">IO13</text>
<text x="102.2" y="102.3">GND</text>
<text x="259.9" y="102.2">100nF</text>
<text x="269.6" y="102.3">10uF</text>
<text x="333" y="113.2">U5</text>
<text x="333" y="116.5">ESP32-WROVER-IE(8MB)</text>
<text x="272.2" y="136.1">R21</text>
<text x="272.2" y="139.2">100k</text>
<text x="361.6" y="143.2">L2</text>
<text x="280.9" y="149.9">10</text>
<text x="280.9" y="146.7">R5</text>
<text x="361.6" y="146.3">CBM453215U101T</text>
<text x="316.2" y="153.7">100nF</text>
<text x="341.1" y="155.8">PBTL</text>
<text x="341.1" y="152.7">SJ2</text>
<text x="361.6" y="153.4">CBM453215U101T</text>
<text x="361.6" y="150.3">L4</text>
<text x="94.9" y="161.8">PCM5100APWR</text>
<text x="94.9" y="158.6">U8</text>
<text x="222.1" y="159.1">SJ13 C79C80</text>
<text x="316.2" y="156.9">C46</text>
<text x="318" y="160.7">100nF</text>
<text x="379.7" y="158.7">C84 C81</text>
<text x="139.3" y="167.6">C74</text>
<text x="153.5" y="165.8">C98</text>
<text x="171.1" y="167.3">2.2nF2.2nF</text>
<text x="171.1" y="164">C100C99</text>
<text x="222.1" y="162.2">INPL 1uF 1uF</text>
<text x="318" y="164">C91</text>
<text x="335.6" y="167.5">C90</text>
<text x="348.1" y="167.8">C89</text>
<text x="379.9" y="162.2">1nF 1nF</text>
<text x="139.3" y="170.8">10uF</text>
<text x="153.5" y="169">100nF</text>
<text x="214.9" y="172.7">22k</text>
<text x="214.9" y="169.6">R2</text>
<text x="335.6" y="170.8">100nF</text>
<text x="348.1" y="171">100nF</text>
<text x="57" y="178.3">R20</text>
<text x="157.8" y="178.4">R29</text>
<text x="57" y="181.5">10K</text>
<text x="139.3" y="185.2">C102</text>
<text x="157.8" y="185.4">R19</text>
<text x="157.8" y="181.6">470</text>
<text x="211.3" y="185.1">22k</text>
<text x="211.3" y="181.9">R1</text>
<text x="139.3" y="188.4">2.2uF</text>
<text x="157.8" y="188.7">470</text>
<text x="229.1" y="191.5">SJ14</text>
<text x="125.2" y="195.8">C101</text>
<text x="139.3" y="197.5">C92</text>
<text x="199" y="197.2">AUDIO1(NC)</text>
<text x="229.1" y="194.6">INPR</text>
<text x="316.2" y="192.5">100nF</text>
<text x="316.2" y="195.7">C88</text>
<text x="328.6" y="192.5">100nF</text>
<text x="328.6" y="195.7">C87</text>
<text x="392.6" y="194.6">DB127V-5.0-4P-GN-S</text>
<text x="392.6" y="197.9">U4</text>
<text x="44.1" y="201.1">C93</text>
<text x="58.2" y="202.5">100nF</text>
<text x="58.2" y="199.3">C95</text>
<text x="125.2" y="199">2.2uF</text>
<text x="139.3" y="200.8">10uF</text>
<text x="153.5" y="202.5">100nF</text>
<text x="153.5" y="199.3">C97</text>
<text x="199" y="200.4">PJ-327C-4A</text>
<text x="337.5" y="201.3">C86</text>
<text x="44.1" y="204.3">10uF</text>
<text x="236.9" y="208.4">R3</text>
<text x="292.2" y="208.1">PBTL</text>
<text x="292.2" y="205">SJ8</text>
<text x="337.5" y="204.5">100nF</text>
<text x="374.5" y="207.7">1nF1nF</text>
<text x="374.5" y="204.6">C83C82</text>
<text x="44.1" y="214.9">10uF</text>
<text x="44.1" y="211.6">C94</text>
<text x="58.2" y="213.4">C96</text>
<text x="236.9" y="211.6">100k</text>
<text x="292.2" y="215.6">SJ9</text>
<text x="341.1" y="211.2">PBTL</text>
<text x="341.1" y="214.3">SJ1</text>
<text x="349.9" y="213.4">100nF</text>
<text x="349.9" y="210.1">C85</text>
<text x="370.3" y="212">CBM453215U101T</text>
<text x="370.3" y="215.1">L3CBM453215U101T</text>
<text x="58.2" y="216.6">100nF</text>
<text x="213.1" y="219.1">R7R6</text>
<text x="233.3" y="216.9">C75 C78 C77 R4 C76 U3</text>
<text x="233.5" y="220.4">1uF 1uF 1uF 10</text>
<text x="260" y="220.4">1uF TPA3110D2PWPR</text>
<text x="292.2" y="218.7">PBTL</text>
<text x="373.9" y="218.7">L5</text>
<text x="213.1" y="222.2">20k</text>
<text x="216.6" y="222.2">20k</text>
<text x="20" y="243.7">C9</text>
<text x="45.9" y="243.4">C18</text>
<text x="56.6" y="243.3">C20</text>
<text x="70.8" y="243.3">C23</text>
<text x="83.5" y="245.5">C33</text>
<text x="98.8" y="243.4">C34</text>
<text x="111.3" y="243.3">C49</text>
<text x="123.7" y="243.3">C70</text>
<text x="20" y="246.9">100nF</text>
<text x="45.9" y="246.6">22uF</text>
<text x="56.4" y="246.5">470uF</text>
<text x="70.6" y="246.5">470uF</text>
<text x="83.5" y="248.7">100nF</text>
<text x="98.8" y="246.6">22uF</text>
<text x="111.1" y="246.5">470uF</text>
<text x="123.5" y="246.5">470uF</text>
<text x="20" y="264.7">100nF</text>
<text x="20" y="267.9">C19</text>
<text x="45.9" y="265">22uF</text>
<text x="45.9" y="268.2">C21</text>
<text x="56.4" y="265.1">470uF</text>
<text x="56.4" y="268.2">C22</text>
<text x="70.6" y="265.1">470uF</text>
<text x="70.6" y="268.2">C24</text>
<text x="83.5" y="264.5">100nF</text>
<text x="83.5" y="267.7">C31</text>
<text x="97" y="265">22uF</text>
<text x="97" y="268.2">C32</text>
<text x="111.3" y="268">C50</text>
<text x="123.7" y="268">C71</text>
<text x="111.1" y="271.2">470uF</text>
<text x="123.5" y="271.2">470uF</text>
</g>
<g font-size="3.2" fill="#00f">
<text x="199.1" y="24.9">5</text>
<text x="199.1" y="28.4">2</text>
<text x="199.1" y="32">3</text>
<text x="199.1" y="35.5">1</text>
<text x="199.1" y="39">4</text>
<text x="334.8" y="39.4" transform="rotate(-90 334.8 39.4)">39</text>
<text x="315.3" y="46.1">2</text>
<text x="318.8" y="47.8">3V3</text>
<text x="336.2" y="47.4" transform="rotate(-90 336.2 47.4)">GND</text>
<text x="343.6" y="47.8">IO23</text>
<text x="353" y="46.1">37</text>
<text x="52.5" y="53.1">1</text>
<text x="315.3" y="49.6">3</text>
<text x="318.8" y="51.4">EN</text>
<text x="343.6" y="51.4">IO22</text>
<text x="353" y="49.6">36</text>
<text x="353" y="53.1">35</text>
<text x="52.5" y="56.7">2</text>
<text x="56" y="54.9">VIN</text>
<text x="56" y="58.4">OUTPUT</text>
<text x="315.3" y="56.7">5</text>
<text x="318.8" y="58.4">SENSOR_VN</text>
<text x="342.6" y="58.4">RXD0</text>
<text x="342.9" y="54.9">TXD0</text>
<text x="353" y="56.7">34</text>
<text x="52.5" y="60.2">3</text>
<text x="52.5" y="63.7">4</text>
<text x="56" y="61.9">FEEDBACK</text>
<text x="56" y="65.5">ON/OFF</text>
<text x="315.3" y="63.7">7</text>
<text x="315.3" y="60.2">6</text>
<text x="318.8" y="65.5">IO35</text>
<text x="318.8" y="61.9">IO34</text>
<text x="343.6" y="61.9">IO21</text>
<text x="346.9" y="65.5">NC</text>
<text x="353" y="60.2">33</text>
<text x="353" y="63.7">32</text>
<text x="315.3" y="70.8">9</text>
<text x="315.3" y="67.2">8</text>
<text x="318.8" y="69">IO32</text>
<text x="343.6" y="69">IO19</text>
<text x="353" y="67.2">31</text>
<text x="353" y="70.8">30</text>
<text x="313.3" y="77.8">11</text>
<text x="313.3" y="74.3">10</text>
<text x="318.8" y="76.1">IO25</text>
<text x="318.8" y="72.5">IO33</text>
<text x="343.6" y="72.5">IO18</text>
<text x="345.6" y="76.1">IO5</text>
<text x="353" y="74.3">29</text>
<text x="353" y="77.8">28</text>
<text x="313.3" y="81.4">12</text>
<text x="318.8" y="83.1">IO27</text>
<text x="318.8" y="79.6">IO26</text>
<text x="346.9" y="79.6">NC</text>
<text x="346.9" y="83.1">NC</text>
<text x="353" y="81.4">27</text>
<text x="313.3" y="88.4">14</text>
<text x="313.3" y="84.9">13</text>
<text x="318.8" y="86.6">IO14</text>
<text x="345.6" y="86.6">IO4</text>
<text x="353" y="84.9">26</text>
<text x="353" y="88.4">25</text>
<text x="313.3" y="95.5">16</text>
<text x="318.8" y="90.2">IO12</text>
<text x="345.6" y="90.2">IO0</text>
<text x="345.6" y="93.7">IO2</text>
<text x="353" y="91.9">24</text>
<text x="353" y="95.5">23</text>
<text x="313.3" y="99">17</text>
<text x="318.8" y="100.8">NC</text>
<text x="318.8" y="97.2">IO13</text>
<text x="343.6" y="97.2">IO15</text>
<text x="346.9" y="100.8">NC</text>
<text x="353" y="99">22</text>
<text x="313.3" y="106">19</text>
<text x="313.3" y="102.5">18</text>
<text x="318.8" y="107.8">NC</text>
<text x="318.8" y="104.3">NC</text>
<text x="346.9" y="104.3">NC</text>
<text x="346.9" y="107.8">NC</text>
<text x="353" y="102.5">21</text>
<text x="353" y="106">20</text>
<text x="285.8" y="155.4">EP</text>
<text x="291.2" y="153.7">29</text>
<text x="257.1" y="157.2">1</text>
<text x="257.1" y="160.7">2</text>
<text x="260.6" y="159">SD#</text>
<text x="78.7" y="166">11</text>
<text x="84.2" y="167.8">FLT</text>
<text x="100.8" y="167.8">DEMP</text>
<text x="111.3" y="166">10</text>
<text x="257.1" y="164.3">3</text>
<text x="257.1" y="167.8">4</text>
<text x="260.6" y="162.5">FAULT#</text>
<text x="260.6" y="166">LINP</text>
<text x="281.7" y="166">BSPL</text>
<text x="291.2" y="167.8">25</text>
<text x="291.2" y="164.3">26</text>
<text x="78.7" y="169.5">12</text>
<text x="78.7" y="173.1">13</text>
<text x="84.2" y="171.3">SCK</text>
<text x="257.1" y="171.3">5</text>
<text x="260.6" y="169.5">LINN</text>
<text x="260.6" y="173.1">GAIN0</text>
<text x="279.3" y="169.5">OUTPL</text>
<text x="78.7" y="176.6">14</text>
<text x="84.2" y="174.8">BCK</text>
<text x="84.2" y="178.4">DIN</text>
<text x="100.8" y="178.4">OUTR</text>
<text x="111.3" y="176.6">7</text>
<text x="257.1" y="174.8">6</text>
<text x="260.6" y="176.6">GAIN1</text>
<text x="278.8" y="176.6">OUTNL</text>
<text x="291.2" y="178.4">22</text>
<text x="291.2" y="174.8">23</text>
<text x="391.2" y="176.6">4</text>
<text x="394.7" y="178.4">4</text>
<text x="78.7" y="180.1">15</text>
<text x="78.7" y="183.7">16</text>
<text x="84.2" y="181.9">LRCK</text>
<text x="84.2" y="185.4">FMT</text>
<text x="100.8" y="185.4">VNEG</text>
<text x="101.3" y="181.9">OUTL</text>
<text x="111.3" y="183.7">5</text>
<text x="111.3" y="180.1">6</text>
<text x="280.8" y="183.7">BSNR</text>
<text x="281.3" y="180.1">BSNL</text>
<text x="291.2" y="185.4">20</text>
<text x="291.2" y="181.9">21</text>
<text x="391.2" y="183.7">2</text>
<text x="391.2" y="180.1">3</text>
<text x="394.7" y="185.4">2</text>
<text x="394.7" y="181.9">3</text>
<text x="78.7" y="187.2">17</text>
<text x="78.7" y="190.7">18</text>
<text x="84.2" y="188.9">XSMT</text>
<text x="100.8" y="188.9">CAPM</text>
<text x="111.3" y="187.2">4</text>
<text x="186.6" y="189.3" transform="rotate(-90 186.6 189.3)">1</text>
<text x="190.1" y="189.3" transform="rotate(-90 190.1 189.3)">3</text>
<text x="193.7" y="189.3" transform="rotate(-90 193.7 189.3)">4</text>
<text x="197.2" y="189.3" transform="rotate(-90 197.2 189.3)">2</text>
<text x="255.1" y="188.9">10</text>
<text x="260.6" y="190.7">PLIMIT</text>
<text x="278.4" y="187.2">OUTNR</text>
<text x="391.2" y="187.2">1</text>
<text x="394.7" y="188.9">1</text>
<text x="84.2" y="192.5">LDOO</text>
<text x="101.6" y="196">CAPP</text>
<text x="111.3" y="194.2">2</text>
<text x="255.1" y="192.5">11</text>
<text x="255.1" y="196">12</text>
<text x="260.6" y="194.2">RINN</text>
<text x="260.6" y="197.8">RINP</text>
<text x="278.8" y="194.2">OUTPR</text>
<text x="281.3" y="197.8">BSPR</text>
<text x="291.2" y="196">17</text>
<text x="291.2" y="192.5">18</text>
<text x="255.1" y="199.5">13</text>
<text x="255.1" y="203.1">14</text>
<text x="260.6" y="201.3">NC</text>
<text x="260.6" y="204.8">PBTL</text>
</g>
<g font-size="3.2">
<text x="315.3" y="42.5">1</text>
<text x="318.8" y="44.3">GND</text>
<text x="344.2" y="44.3">GND</text>
<text x="353" y="42.5">38</text>
<text x="86.6" y="53.1">8</text>
<text x="77.8" y="58.4">GND</text>
<text x="77.8" y="54.9">GND</text>
<text x="86.6" y="56.7">7</text>
<text x="77.8" y="65.5">GND</text>
<text x="77.8" y="61.9">GND</text>
<text x="86.6" y="63.7">5</text>
<text x="86.6" y="60.2">6</text>
<text x="313.3" y="91.9">15</text>
<text x="318.8" y="93.7">GND</text>
<text x="100.4" y="171.3">AGND</text>
<text x="111.3" y="169.5">9</text>
<text x="280.5" y="173.1">PGND</text>
<text x="291.2" y="171.3">24</text>
<text x="257.1" y="181.9">8</text>
<text x="260.6" y="183.7">AGND</text>
<text x="111.3" y="190.7">3</text>
<text x="280.5" y="190.7">PGND</text>
<text x="291.2" y="188.9">19</text>
<text x="78.7" y="194.2">19</text>
<text x="84.2" y="196">DGND</text>
<text x="98.4" y="192.5">CPGND</text>
</g>
<g font-size="3.2" fill="#f00">
<text x="315.3" y="53.1">4</text>
<text x="318.8" y="54.9">SENSOR_VP</text>
<text x="279.5" y="159">PVCCL</text>
<text x="291.2" y="160.7">27</text>
<text x="291.2" y="157.2">28</text>
<text x="279.5" y="162.5">PVCCL</text>
<text x="111.3" y="173.1">8</text>
<text x="100.6" y="174.8">AVDD</text>
<text x="257.1" y="178.4">7</text>
<text x="257.1" y="185.4">9</text>
<text x="260.6" y="180.1">AVCC</text>
<text x="260.6" y="187.2">GVDD</text>
<text x="78.7" y="197.8">20</text>
<text x="111.3" y="197.8">1</text>
<text x="84.2" y="199.5">DVDD</text>
<text x="98.6" y="199.5">CPVDD</text>
<text x="279" y="201.3">PVCCR</text>
<text x="291.2" y="203.1">15</text>
<text x="291.2" y="199.5">16</text>
<text x="279" y="204.8">PVCCR</text>
</g>
</svg>
